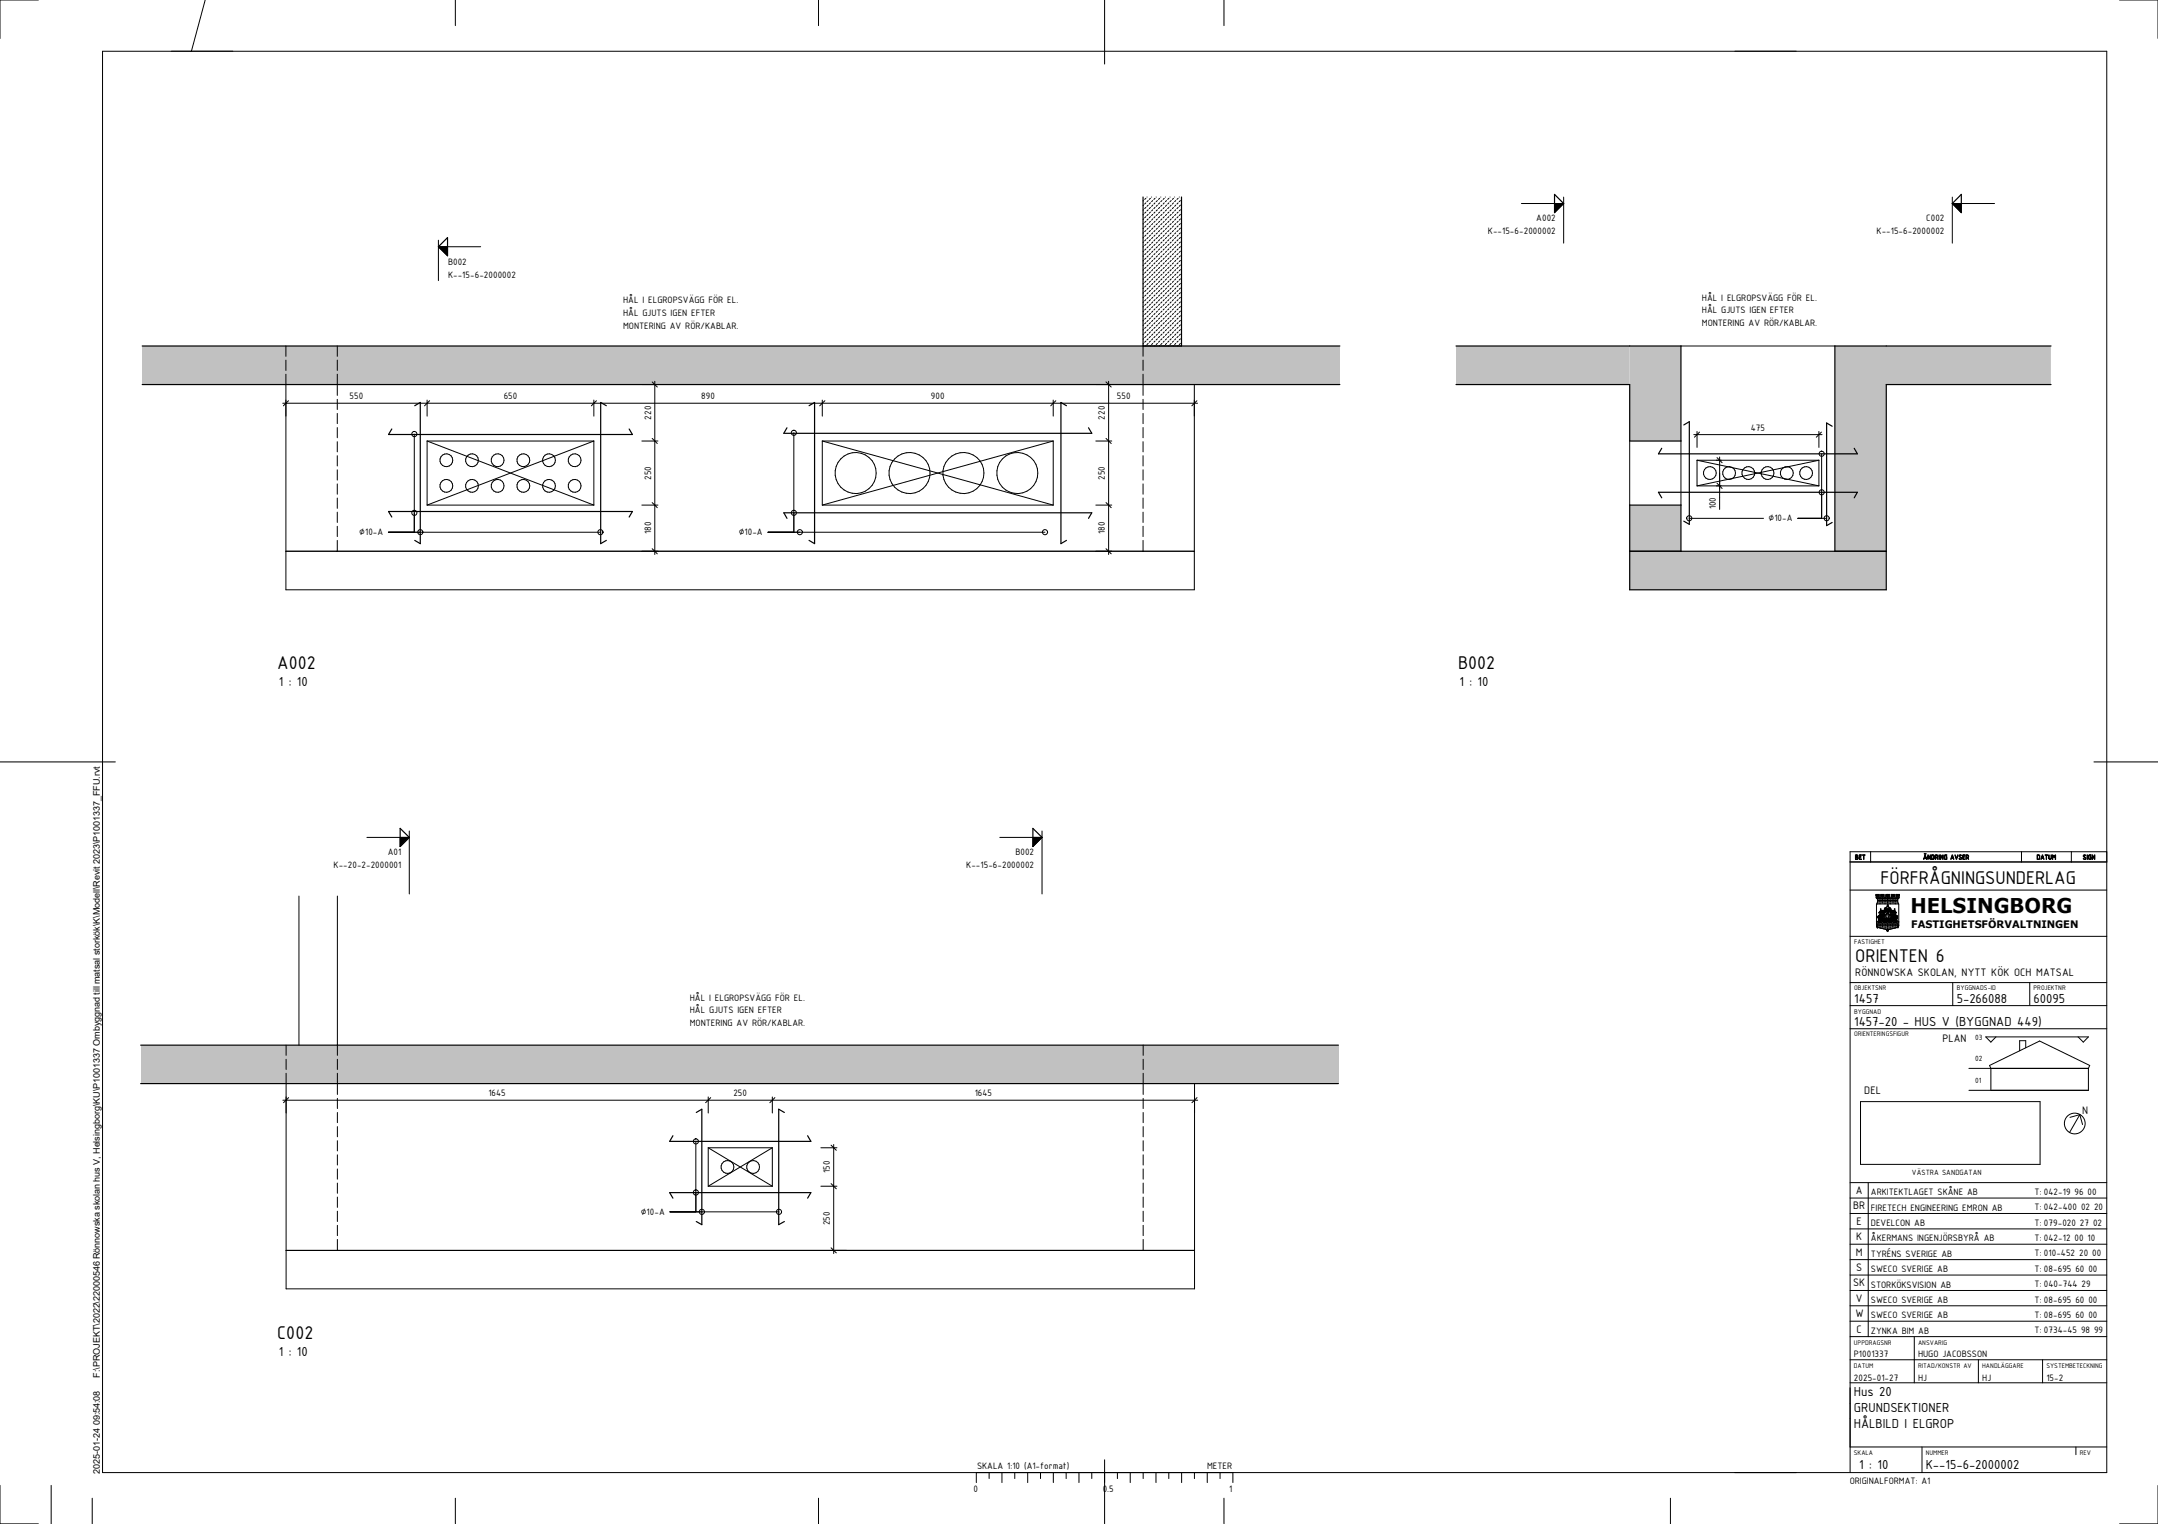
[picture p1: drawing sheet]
<svg xmlns="http://www.w3.org/2000/svg" width="841mm" height="594mm" viewBox="0 0 841 594" stroke-linecap="round" stroke-linejoin="round" font-family="sans-serif">
<path d="M55.4 134.9h466.8v15h-466.8z" fill="#c1c1c1"/>
<g fill="none" stroke="#000" stroke-width=".39">
<path d="M445.6 78.2l-.1 .2M445.6 80l-.1 .1M446.6 77.3l-.5 .4M446.6 79.1l-.5 .4M447 76.8h.1M447.5 78.2l-.5 .4M447.5 80l-.5 .4M448.4 77.3l-.5 .4M448.4 79.1l-.5 .4M448.8 76.8h.1M449.2 78.2l-.4 .4M449.2 80l-.4 .4"/>
<path d="M450.1 77.3l-.4 .4M450.1 79.1l-.4 .4M450.6 76.8h.1M451.1 78.2l-.5 .4M451.1 80l-.5 .4M452 77.3l-.5 .4M452 79.1l-.5 .4M452.4 76.8h.1M452.8 78.2l-.4 .4M452.8 80l-.4 .4M453.7 77.3l-.4 .4M453.7 79.1l-.4 .4"/>
<path d="M454.2 76.8h.1M454.6 78.2l-.4 .4M454.6 80l-.4 .4M455.5 77.3l-.4 .4M455.5 79.1l-.4 .4M456 76.8h.1M456.4 78.2l-.4 .4M456.4 80l-.4 .4M457.3 77.3l-.4 .4M457.3 79.1l-.4 .4M457.8 76.8h.1M458.2 78.2l-.4 .4"/>
<path d="M458.2 80l-.4 .4M459.1 77.3l-.4 .4M459.1 79.1l-.4 .4M459.6 76.8h.1M460 78.2l-.4 .4M460 80l-.4 .4M460.5 77.7h.1M460.5 79.5h.1M445.6 81.8l-.1 .2M445.6 83.6l-.1 .1M445.6 85.3l-.1 .3M445.6 87.2l-.1 .1"/>
<path d="M445.6 88.9l-.1 .3M445.6 90.8l-.1 .1M445.6 92.5l-.1 .2M445.6 94.4l-.1 .1M445.6 96.1l-.1 .2M445.6 97.9l-.1 .2M445.6 99.7l-.1 .2M446.6 80.9l-.5 .4M446.6 82.7l-.5 .4M446.6 84.5l-.5 .4M446.6 86.3l-.5 .4M446.6 88.1l-.5 .4"/>
<path d="M446.6 89.9l-.5 .4M446.6 91.7l-.5 .4M446.6 93.4l-.5 .5M446.6 95.2l-.5 .5M446.6 97l-.5 .5M446.6 98.8l-.5 .5M447.5 81.8l-.5 .4M447.5 83.6l-.5 .4M447.5 85.3l-.5 .5M447.5 87.2l-.5 .4M447.5 88.9l-.5 .5M447.5 90.8l-.5 .4"/>
<path d="M447.5 92.5l-.5 .5M447.5 94.4l-.5 .4M447.5 96.1l-.5 .5M447.5 97.9l-.5 .5M447.5 99.7l-.5 .5M448.4 80.9l-.5 .4M448.4 82.7l-.5 .4M448.4 84.5l-.5 .4M448.4 86.3l-.5 .4M448.4 88.1l-.5 .4M448.4 89.9l-.5 .4M448.4 91.7l-.5 .4"/>
<path d="M448.4 93.4l-.5 .5M448.4 95.2l-.5 .5M448.4 97l-.5 .5M448.4 98.8l-.5 .5M449.2 81.8l-.4 .4M449.2 83.6l-.4 .4M449.2 85.3l-.4 .5M449.2 87.2l-.4 .4M449.2 88.9l-.4 .5M449.2 90.8l-.4 .4M449.2 92.5l-.4 .5M449.2 94.4l-.4 .4"/>
<path d="M449.2 96.1l-.4 .5M449.2 97.9l-.4 .5M449.2 99.7l-.4 .5M450.1 80.9l-.4 .4M450.1 82.7l-.4 .4M450.1 84.5l-.4 .4M450.1 86.3l-.4 .4M450.1 88.1l-.4 .4M450.1 89.9l-.4 .4M450.1 91.7l-.4 .4M450.1 93.4l-.4 .5M450.1 95.2l-.4 .5"/>
<path d="M450.1 97l-.4 .5M450.1 98.8l-.4 .5M451.1 81.8l-.5 .4M451.1 83.6l-.5 .4M451.1 85.3l-.5 .5M451.1 87.2l-.5 .4M451.1 88.9l-.5 .5M451.1 90.8l-.5 .4M451.1 92.5l-.5 .5M451.1 94.4l-.5 .4M451.1 96.1l-.5 .5M451.1 97.9l-.5 .5"/>
<path d="M451.1 99.7l-.5 .5M452 80.9l-.5 .4M452 82.7l-.5 .4M452 84.5l-.5 .4M452 86.3l-.5 .4M452 88.1l-.5 .4M452 89.9l-.5 .4M452 91.7l-.5 .4M452 93.4l-.5 .5M452 95.2l-.5 .5M452 97l-.5 .5M452 98.8l-.5 .5"/>
<path d="M452.8 81.8l-.4 .4M452.8 83.6l-.4 .4M452.8 85.3l-.4 .5M452.8 87.2l-.4 .4M452.8 88.9l-.4 .5M452.8 90.8l-.4 .4M452.8 92.5l-.4 .5M452.8 94.4l-.4 .4M452.8 96.1l-.4 .5M452.8 97.9l-.4 .5M452.8 99.7l-.4 .5M453.7 80.9l-.4 .4"/>
<path d="M453.7 82.7l-.4 .4M453.7 84.5l-.4 .4M453.7 86.3l-.4 .4M453.7 88.1l-.4 .4M453.7 89.9l-.4 .4M453.7 91.7l-.4 .4M453.7 93.4l-.4 .5M453.7 95.2l-.4 .5M453.7 97l-.4 .5M453.7 98.8l-.4 .5M454.6 81.8l-.4 .4M454.6 83.6l-.4 .4"/>
<path d="M454.6 85.3l-.4 .5M454.6 87.2l-.4 .4M454.6 88.9l-.4 .5M454.6 90.8l-.4 .4M454.6 92.5l-.4 .5M454.6 94.4l-.4 .4M454.6 96.1l-.4 .5M454.6 97.9l-.4 .5M454.6 99.7l-.4 .5M455.5 80.9l-.4 .4M455.5 82.7l-.4 .4M455.5 84.5l-.4 .4"/>
<path d="M455.5 86.3l-.4 .4M455.5 88.1l-.4 .4M455.5 89.9l-.4 .4M455.5 91.7l-.4 .4M455.5 93.4l-.4 .5M455.5 95.2l-.4 .5M455.5 97l-.4 .5M455.5 98.8l-.4 .5M456.4 81.8l-.4 .4M456.4 83.6l-.4 .4M456.4 85.3l-.4 .5M456.4 87.2l-.4 .4"/>
<path d="M456.4 88.9l-.4 .5M456.4 90.8l-.4 .4M456.4 92.5l-.4 .5M456.4 94.4l-.4 .4M456.4 96.1l-.4 .5M456.4 97.9l-.4 .5M456.4 99.7l-.4 .5M457.3 80.9l-.4 .4M457.3 82.7l-.4 .4M457.3 84.5l-.4 .4M457.3 86.3l-.4 .4M457.3 88.1l-.4 .4"/>
<path d="M457.3 89.9l-.4 .4M457.3 91.7l-.4 .4M457.3 93.4l-.4 .5M457.3 95.2l-.4 .5M457.3 97l-.4 .5M457.3 98.8l-.4 .5M458.2 81.8l-.4 .4M458.2 83.6l-.4 .4M458.2 85.3l-.4 .5M458.2 87.2l-.4 .4M458.2 88.9l-.4 .5M458.2 90.8l-.4 .4"/>
<path d="M458.2 92.5l-.4 .5M458.2 94.4l-.4 .4M458.2 96.1l-.4 .5M458.2 97.9l-.4 .5M458.2 99.7l-.4 .5M459.1 80.9l-.4 .4M459.1 82.7l-.4 .4M459.1 84.5l-.4 .4M459.1 86.3l-.4 .4M459.1 88.1l-.4 .4M459.1 89.9l-.4 .4M459.1 91.7l-.4 .4"/>
<path d="M459.1 93.4l-.4 .5M459.1 95.2l-.4 .5M459.1 97l-.4 .5M459.1 98.8l-.4 .5M460 81.8l-.4 .4M460 83.6l-.4 .4M460 85.3l-.4 .5M460 87.2l-.4 .4M460 88.9l-.4 .5M460 90.8l-.4 .4M460 92.5l-.4 .5M460 94.4l-.4 .4"/>
<path d="M460 96.1l-.4 .5M460 97.9l-.4 .5M460 99.7l-.4 .5M460.5 81.3h.1M460.5 83.1h.1M460.5 84.9h.1M460.5 86.7h.1M460.5 88.5h.1M460.5 90.3h.1M460.5 92.1h.1M460.5 93.9h.1M460.5 95.7h.1"/>
<path d="M460.5 97.5h.1M460.5 99.3h.1M445.6 101.5l-.1 .2M445.6 103.3l-.1 .2M445.6 105.1l-.1 .2M445.6 106.9l-.1 .2M445.6 108.7l-.1 .2M445.6 110.5l-.1 .2M445.6 112.3l-.1 .2M445.6 114.1l-.1 .2M445.6 115.9l-.1 .2M445.6 117.7l-.1 .2"/>
<path d="M445.6 119.5l-.1 .2M446.6 100.6l-.5 .5M446.6 102.4l-.5 .5M446.6 104.2l-.5 .5M446.6 106l-.5 .5M446.6 107.8l-.5 .4M446.6 109.6l-.5 .5M446.6 111.4l-.5 .4M446.6 113.2l-.5 .5M446.6 115l-.5 .4M446.6 116.8l-.5 .5M446.6 118.6l-.5 .4"/>
<path d="M447.5 101.5l-.5 .5M447.5 103.3l-.5 .5M447.5 105.1l-.5 .5M447.5 106.9l-.5 .5M447.5 108.7l-.5 .5M447.5 110.5l-.5 .5M447.5 112.3l-.5 .5M447.5 114.1l-.5 .5M447.5 115.9l-.5 .4M447.5 117.7l-.5 .5M447.5 119.5l-.5 .4M448.4 100.6l-.5 .5"/>
<path d="M448.4 102.4l-.5 .5M448.4 104.2l-.5 .5M448.4 106l-.5 .5M448.4 107.8l-.5 .4M448.4 109.6l-.5 .5M448.4 111.4l-.5 .4M448.4 113.2l-.5 .5M448.4 115l-.5 .4M448.4 116.8l-.5 .5M448.4 118.6l-.5 .4M449.2 101.5l-.4 .5M449.2 103.3l-.4 .5"/>
<path d="M449.2 105.1l-.4 .5M449.2 106.9l-.4 .5M449.2 108.7l-.4 .5M449.2 110.5l-.4 .5M449.2 112.3l-.4 .5M449.2 114.1l-.4 .5M449.2 115.9l-.4 .4M449.2 117.7l-.4 .5M449.2 119.5l-.4 .4M450.1 100.6l-.4 .5M450.1 102.4l-.4 .5M450.1 104.2l-.4 .5"/>
<path d="M450.1 106l-.4 .5M450.1 107.8l-.4 .4M450.1 109.6l-.4 .5M450.1 111.4l-.4 .4M450.1 113.2l-.4 .5M450.1 115l-.4 .4M450.1 116.8l-.4 .5M450.1 118.6l-.4 .4M451.1 101.5l-.5 .5M451.1 103.3l-.5 .5M451.1 105.1l-.5 .5M451.1 106.9l-.5 .5"/>
<path d="M451.1 108.7l-.5 .5M451.1 110.5l-.5 .5M451.1 112.3l-.5 .5M451.1 114.1l-.5 .5M451.1 115.9l-.5 .4M451.1 117.7l-.5 .5M451.1 119.5l-.5 .4M452 100.6l-.5 .5M452 102.4l-.5 .5M452 104.2l-.5 .5M452 106l-.5 .5M452 107.8l-.5 .4"/>
<path d="M452 109.6l-.5 .5M452 111.4l-.5 .4M452 113.2l-.5 .5M452 115l-.5 .4M452 116.8l-.5 .5M452 118.6l-.5 .4M452.8 101.5l-.4 .5M452.8 103.3l-.4 .5M452.8 105.1l-.4 .5M452.8 106.9l-.4 .5M452.8 108.7l-.4 .5M452.8 110.5l-.4 .5"/>
<path d="M452.8 112.3l-.4 .5M452.8 114.1l-.4 .5M452.8 115.9l-.4 .4M452.8 117.7l-.4 .5M452.8 119.5l-.4 .4M453.7 100.6l-.4 .5M453.7 102.4l-.4 .5M453.7 104.2l-.4 .5M453.7 106l-.4 .5M453.7 107.8l-.4 .4M453.7 109.6l-.4 .5M453.7 111.4l-.4 .4"/>
<path d="M453.7 113.2l-.4 .5M453.7 115l-.4 .4M453.7 116.8l-.4 .5M453.7 118.6l-.4 .4M454.6 101.5l-.4 .5M454.6 103.3l-.4 .5M454.6 105.1l-.4 .5M454.6 106.9l-.4 .5M454.6 108.7l-.4 .5M454.6 110.5l-.4 .5M454.6 112.3l-.4 .5M454.6 114.1l-.4 .5"/>
<path d="M454.6 115.9l-.4 .4M454.6 117.7l-.4 .5M454.6 119.5l-.4 .4M455.5 100.6l-.4 .5M455.5 102.4l-.4 .5M455.5 104.2l-.4 .5M455.5 106l-.4 .5M455.5 107.8l-.4 .4M455.5 109.6l-.4 .5M455.5 111.4l-.4 .4M455.5 113.2l-.4 .5M455.5 115l-.4 .4"/>
<path d="M455.5 116.8l-.4 .5M455.5 118.6l-.4 .4M456.4 101.5l-.4 .5M456.4 103.3l-.4 .5M456.4 105.1l-.4 .5M456.4 106.9l-.4 .5M456.4 108.7l-.4 .5M456.4 110.5l-.4 .5M456.4 112.3l-.4 .5M456.4 114.1l-.4 .5M456.4 115.9l-.4 .4M456.4 117.7l-.4 .5"/>
<path d="M456.4 119.5l-.4 .4M457.3 100.6l-.4 .5M457.3 102.4l-.4 .5M457.3 104.2l-.4 .5M457.3 106l-.4 .5M457.3 107.8l-.4 .4M457.3 109.6l-.4 .5M457.3 111.4l-.4 .4M457.3 113.2l-.4 .5M457.3 115l-.4 .4M457.3 116.8l-.4 .5M457.3 118.6l-.4 .4"/>
<path d="M458.2 101.5l-.4 .5M458.2 103.3l-.4 .5M458.2 105.1l-.4 .5M458.2 106.9l-.4 .5M458.2 108.7l-.4 .5M458.2 110.5l-.4 .5M458.2 112.3l-.4 .5M458.2 114.1l-.4 .5M458.2 115.9l-.4 .4M458.2 117.7l-.4 .5M458.2 119.5l-.4 .4M459.1 100.6l-.4 .5"/>
<path d="M459.1 102.4l-.4 .5M459.1 104.2l-.4 .5M459.1 106l-.4 .5M459.1 107.8l-.4 .4M459.1 109.6l-.4 .5M459.1 111.4l-.4 .4M459.1 113.2l-.4 .5M459.1 115l-.4 .4M459.1 116.8l-.4 .5M459.1 118.6l-.4 .4M460 101.5l-.4 .5M460 103.3l-.4 .5"/>
<path d="M460 105.1l-.4 .5M460 106.9l-.4 .5M460 108.7l-.4 .5M460 110.5l-.4 .5M460 112.3l-.4 .5M460 114.1l-.4 .5M460 115.9l-.4 .4M460 117.7l-.4 .5M460 119.5l-.4 .4M460.5 101.1h.1M460.5 102.9h.1M460.5 104.7h.1"/>
<path d="M460.5 106.5h.1M460.5 108.2h.1M460.5 110.1h.1M460.5 111.8h.1M460.5 113.7h.1M460.5 115.4h.1M460.5 117.3h.1M460.5 119h.1M111.4 134.9v4M131.4 134.9v4M445.5 134.9v4M445.6 121.3l-.1 .2"/>
<path d="M445.6 123.1l-.1 .2M445.6 124.9l-.1 .2M445.6 126.7l-.1 .2M445.6 128.5l-.1 .2M445.6 130.3l-.1 .2M445.6 132.1l-.1 .1M445.6 133.9l-.1 .1M446.6 120.4l-.5 .4M446.6 122.2l-.5 .4M446.6 124l-.5 .4M446.6 125.8l-.5 .4M446.6 127.6l-.5 .4"/>
<path d="M446.6 129.4l-.5 .4M446.6 131.1l-.5 .5M446.6 133l-.5 .4M446.6 134.7l-.2 .2M447.5 121.3l-.5 .5M447.5 123.1l-.5 .4M447.5 124.9l-.5 .4M447.5 126.7l-.5 .4M447.5 128.5l-.5 .4M447.5 130.3l-.5 .4M447.5 132.1l-.5 .4M447.5 133.9l-.5 .4"/>
<path d="M448.4 120.4l-.5 .4M448.4 122.2l-.5 .4M448.4 124l-.5 .4M448.4 125.8l-.5 .4M448.4 127.6l-.5 .4M448.4 129.4l-.5 .4M448.4 131.1l-.5 .5M448.4 133l-.5 .4M448.4 134.7l-.2 .2M449.2 121.3l-.4 .5M449.2 123.1l-.4 .4M449.2 124.9l-.4 .4"/>
<path d="M449.2 126.7l-.4 .4M449.2 128.5l-.4 .4M449.2 130.3l-.4 .4M449.2 132.1l-.4 .4M449.2 133.9l-.4 .4M450.1 120.4l-.4 .4M450.1 122.2l-.4 .4M450.1 124l-.4 .4M450.1 125.8l-.4 .4M450.1 127.6l-.4 .4M450.1 129.4l-.4 .4M450.1 131.1l-.4 .5"/>
<path d="M450.1 133l-.4 .4M450.1 134.7l-.1 .2M451.1 121.3l-.5 .5M451.1 123.1l-.5 .4M451.1 124.9l-.5 .4M451.1 126.7l-.5 .4M451.1 128.5l-.5 .4M451.1 130.3l-.5 .4M451.1 132.1l-.5 .4M451.1 133.9l-.5 .4M452 120.4l-.5 .4M452 122.2l-.5 .4"/>
<path d="M452 124l-.5 .4M452 125.8l-.5 .4M452 127.6l-.5 .4M452 129.4l-.5 .4M452 131.1l-.5 .5M452 133l-.5 .4M452 134.7l-.2 .2M452.8 121.3l-.4 .5M452.8 123.1l-.4 .4M452.8 124.9l-.4 .4M452.8 126.7l-.4 .4M452.8 128.5l-.4 .4"/>
<path d="M452.8 130.3l-.4 .4M452.8 132.1l-.4 .4M452.8 133.9l-.4 .4M453.7 120.4l-.4 .4M453.7 122.2l-.4 .4M453.7 124l-.4 .4M453.7 125.8l-.4 .4M453.7 127.6l-.4 .4M453.7 129.4l-.4 .4M453.7 131.1l-.4 .5M453.7 133l-.4 .4M453.7 134.7l-.1 .2"/>
<path d="M454.6 121.3l-.4 .5M454.6 123.1l-.4 .4M454.6 124.9l-.4 .4M454.6 126.7l-.4 .4M454.6 128.5l-.4 .4M454.6 130.3l-.4 .4M454.6 132.1l-.4 .4M454.6 133.9l-.4 .4M455.5 120.4l-.4 .4M455.5 122.2l-.4 .4M455.5 124l-.4 .4M455.5 125.8l-.4 .4"/>
<path d="M455.5 127.6l-.4 .4M455.5 129.4l-.4 .4M455.5 131.1l-.4 .5M455.5 133l-.4 .4M455.5 134.7l-.1 .2M456.4 121.3l-.4 .5M456.4 123.1l-.4 .4M456.4 124.9l-.4 .4M456.4 126.7l-.4 .4M456.4 128.5l-.4 .4M456.4 130.3l-.4 .4M456.4 132.1l-.4 .4"/>
<path d="M456.4 133.9l-.4 .4M457.3 120.4l-.4 .4M457.3 122.2l-.4 .4M457.3 124l-.4 .4M457.3 125.8l-.4 .4M457.3 127.6l-.4 .4M457.3 129.4l-.4 .4M457.3 131.1l-.4 .5M457.3 133l-.4 .4M457.3 134.7l-.1 .2M458.2 121.3l-.4 .5M458.2 123.1l-.4 .4"/>
<path d="M458.2 124.9l-.4 .4M458.2 126.7l-.4 .4M458.2 128.5l-.4 .4M458.2 130.3l-.4 .4M458.2 132.1l-.4 .4M458.2 133.9l-.4 .4M459.1 120.4l-.4 .4M459.1 122.2l-.4 .4M459.1 124l-.4 .4M459.1 125.8l-.4 .4M459.1 127.6l-.4 .4M459.1 129.4l-.4 .4"/>
<path d="M459.1 131.1l-.4 .5M459.1 133l-.4 .4M459.1 134.7l-.1 .2M460 121.3l-.4 .5M460 123.1l-.4 .4M460 124.9l-.4 .4M460 126.7l-.4 .4M460 128.5l-.4 .4M460 130.3l-.4 .4M460 132.1l-.4 .4M460 133.9l-.4 .4M460.5 120.8h.1"/>
<path d="M460.5 122.6h.1M460.5 124.4h.1M460.5 126.2h.1M460.5 128h.1M460.5 129.8h.1M460.5 131.6h.1M460.5 133.4h.1M111.4 140.4v4M111.4 145.9v84h354.1v-80M131.4 140.4v4M131.4 145.9v8.2M131.4 155.7v3.9"/>
<path d="M445.5 140.4v4M445.5 145.9v8.2M445.5 155.7v3.9M131.4 161.2v3.9M131.4 166.7v3.9M131.4 172.2v3.9M131.4 177.6v4.1M166.5 171.9h64.9M166.5 171.9v25M166.5 171.9l64.9 25M231.4 171.9v25M231.4 171.9l-64.9 25"/>
<path d="M320.5 171.9v25M320.5 171.9h90M320.5 171.9l90 25M410.5 171.9v25M410.5 171.9l-90 25M445.5 161.2v3.9M445.5 166.7v3.9M445.5 172.2v3.9M445.5 177.6v4.1M131.4 183.1v4.1M131.4 188.6v4.1M131.4 194.1v4.1"/>
<path d="M131.4 199.6v4.1M166.5 196.9h64.9M320.5 196.9h90M445.5 183.1v4.1M445.5 188.6v4.1M445.5 194.1v4.1M445.5 199.6v4.1M111.4 214.9h354.1M131.4 205.1v4.1M131.4 210.7v4.2M445.5 205.1v4.1M445.5 210.7v4.2"/>
<circle cx="174" cy="179.4" r="2.5"/>
<circle cx="183.9" cy="179.4" r="2.5"/>
<circle cx="193.9" cy="179.4" r="2.5"/>
<circle cx="204" cy="179.4" r="2.51"/>
<circle cx="214" cy="179.4" r="2.5"/>
<circle cx="224" cy="179.4" r="2.5"/>
<circle cx="174" cy="189.4" r="2.51"/>
<circle cx="183.9" cy="189.4" r="2.51"/>
<circle cx="193.9" cy="189.4" r="2.51"/>
<circle cx="204" cy="189.4" r="2.5"/>
<circle cx="214" cy="189.4" r="2.51"/>
<circle cx="224" cy="189.4" r="2.51"/>
<circle cx="333.5" cy="184.4" r="8"/>
<circle cx="354.5" cy="184.4" r="8"/>
<circle cx="375.5" cy="184.4" r="8"/>
<circle cx="396.5" cy="184.4" r="8"/>
</g>
<path d="M445.5 76.8v58.1M460.5 76.8v58.1M55.4 134.9h466.8M55.4 149.9h466.8M161.6 158.2l2.2-1.3v55l-2.2-1.2M236.3 158.2l-2.2-1.3v55l2.2-1.2M315.3 158.2l2.2-1.3v55l-2.2-1.2M415.6 158.2l-2.1-1.3v55l2.1-1.2M152.7 167.2l-1.3 2.2h95.1l-1.3-2.2M306.7 166.8l-1.2 2.1h120l-1.3-2.1M152.7 201.5l-1.3-2.1h95.1l-1.3 2.1M306.7 202.1l-1.2-2.2h120l-1.3 2.2" fill="none" stroke="#000" stroke-width=".47"/>
<g fill="#c1c1c1">
<path d="M635.1 214.9h100v15h-100z"/>
<path d="M715.1 134.9h20v80h-20z"/>
<path d="M635.1 134.9h20v80h-20z"/>
<path d="M567.4 134.9h231.9v15h-231.9z"/>
</g>
<path d="M567.4 134.9h87.7v37h-20v-22h-67.7M799.3 134.9h-84.2v80M799.3 149.9h-64.2v80h-100v-33h20v18M647.6 174.8l-1.3 2.1h77.6l-1.3-2.1M656.2 165.7l2.2-1.3v40l-2.2-1.2M714 166.2l-2.1-1.3v40l2.1-1.2M647.6 194.1l-1.3-2.2h77.6l-1.3 2.2M635.1 214.9h100" fill="none" stroke="#000" stroke-width=".47"/>
<g fill="none" stroke="#000" stroke-width=".39">
<path d="M655.1 134.9h60M635.1 171.9v25M655.1 171.9v25M661.4 179.4v10M661.4 179.4h47.5M661.4 179.4l47.5 10M708.9 179.4v10M708.9 179.4l-47.5 10M661.4 189.4h47.5"/>
<circle cx="666.4" cy="184.4" r="2.5"/>
<circle cx="673.9" cy="184.4" r="2.5"/>
<circle cx="681.4" cy="184.4" r="2.5"/>
<circle cx="688.8" cy="184.4" r="2.5"/>
<circle cx="696.4" cy="184.4" r="2.51"/>
<circle cx="703.9" cy="184.4" r="2.5"/>
</g>
<path d="M54.8 407.4h466.8v15h-466.8z" fill="#c1c1c1"/>
<g fill="none" stroke="#000" stroke-width=".39">
<path d="M250.1 149.9h6.3M254.2 148.9l2 2M255.2 148.6v67.6M250.1 171.9h6.3M254.2 170.9l2 2M250.1 196.9h6.3M254.2 195.9l2 2M250.1 214.9h6.3M254.2 213.9l2 2M116.5 349.3v58.1M131.5 349.3v62.1M111.5 407.4v4"/>
<path d="M111.5 412.9v4M111.5 418.4v84h354v-80M131.5 412.9v4M131.5 418.4v8.2M445.5 407.4v4M445.5 412.9v4M445.5 418.4v8.2M131.5 428.2v3.9M131.5 433.7v3.9M131.5 439.2v3.9M445.5 428.2v3.9M445.5 433.7v3.9"/>
<path d="M445.5 439.2v3.9M131.5 444.7v3.9M131.5 450.2v4M131.5 455.7v4M276 447.4v15M276 447.4h25M276 447.4l25 15M301 447.4v15M301 447.4l-25 15M445.5 444.7v3.9M445.5 450.2v4M445.5 455.7v4"/>
<path d="M131.5 461.2v4M131.5 466.6v4.1M131.5 472.1v4.1M131.5 477.6v4.1M276 462.4h25M445.5 461.2v4M445.5 466.6v4.1M445.5 472.1v4.1M445.5 477.6v4.1M111.5 487.4h354M131.5 483.2v4.2M445.5 483.2v4.2"/>
<circle cx="283.5" cy="454.9" r="2.5"/>
<circle cx="293.5" cy="454.9" r="2.5"/>
</g>
<path d="M54.8 407.4h466.8M54.8 422.4h466.8M271.4 433.7l2.1-1.3v45l-2.1-1.2M305.7 433.7l-2.2-1.3v45l2.2-1.2M262.3 442.7l-1.3 2.2h55l-1.3-2.2M262.3 467.1l-1.3-2.2h55l-1.3 2.2" fill="none" stroke="#000" stroke-width=".47"/>
<g fill="#fff">
<path d="M249.9 203.5h4.9v4.8h-4.9z"/>
<path d="M249.9 181.7h4.9v5.4h-4.9z"/>
<path d="M249.9 158.2h4.9v5.4h-4.9z"/>
</g>
<path d="M427.1 149.9h6.2M431 148.9l2.1 2M432.1 148.6v67.6M427.1 171.9h6.2M431 170.9l2.1 2M427.1 196.9h6.2M431 195.9l2.1 2M427.1 214.9h6.2M431 213.9l2.1 2" fill="none" stroke="#000" stroke-width=".39"/>
<g fill="#fff">
<path d="M426.8 203.5h4.9v4.8h-4.9z"/>
<path d="M426.8 181.7h4.9v5.4h-4.9z"/>
<path d="M426.8 158.2h4.9v5.4h-4.9z"/>
</g>
<g fill="none" stroke="#000" stroke-width=".39">
<path d="M110.2 157.2h356.5M111.4 156v6.2M112.4 156.2l-2 2M166.5 156v6.2M167.4 156.2l-2 2M231.4 156v6.2M232.5 156.2l-2 2M320.5 156v6.2M321.5 156.2l-2.1 2M410.5 156v6.2M411.5 156.2l-2 2M465.5 156v6.2"/>
<path d="M466.5 156.2l-2 2"/>
</g>
<g fill="#fff">
<path d="M435.3 151.9h5.3v4.8h-5.3z"/>
<path d="M362.8 151.9h5.3v4.8h-5.3z"/>
<path d="M273.3 151.9h5.3v4.8h-5.3z"/>
<path d="M196.3 151.9h5.3v4.8h-5.3z"/>
<path d="M136.3 151.9h5.3v4.8h-5.3z"/>
<path d="M242.9 114.5h44.8v4.9h-44.8z"/>
<path d="M242.9 119.4h37.3v4.9h-37.3z"/>
<path d="M242.9 124.3h44.9v4.9h-44.9z"/>
</g>
<path d="M605.8 75.8l3.6 3.5-3.6 3.6zM174.4 92.6v7.1l-3.5-3.5z" fill="none" stroke="#000" stroke-width=".47"/>
<g fill="none" stroke="#000" stroke-width=".39">
<path d="M592.9 79.3h16.5l-3.6 3.6v-3.6M609.4 76.8v18M170.9 93.6v15.8M174.4 96.2v3.5l-3.5-3.5h16.4M161.5 169.2v38.3M309.4 168.7v38.8M660.1 169.4h50M661.4 168.2v6.2M662.3 168.4l-1.9 2M708.9 168.2v6.2M709.8 168.4l-1.9 2M151.3 207.5h82.7"/>
<path d="M299.3 207.5h107.9"/>
<circle cx="161.5" cy="169.2" r="1.01"/>
<circle cx="309.4" cy="168.7" r=".99"/>
<circle cx="161.5" cy="199.9" r="1"/>
<circle cx="309.4" cy="199.9" r=".99"/>
<circle cx="163.8" cy="207.4" r="1"/>
<circle cx="234" cy="207.4" r="1"/>
<circle cx="311.7" cy="207.4" r="1"/>
<circle cx="407.3" cy="207.4" r="1"/>
</g>
<path d="M605.8 79.3h3.5v3.5h-3.5zM170.9 96.2h3.5v3.5h-3.5z" fill="#000"/>
<path d="M682.3 164.1h5.6v4.8h-5.6z" fill="#fff"/>
<path d="M668.9 179.4h1.9M669.2 178.4l2 2M670.2 178.1v20.5M668.9 189.4h1.9M669.2 188.4l2 2" fill="none" stroke="#000" stroke-width=".39"/>
<g fill="#fff">
<path d="M663.3 113.5h44.8v4.9h-44.8z"/>
<path d="M663.3 118.4h37.4v4.9h-37.4z"/>
<path d="M663.3 123.3h44.9v4.9h-44.9z"/>
</g>
<g fill="none" stroke="#000" stroke-width=".39">
<path d="M760.9 76.8v18M764.4 79.3v3.6l-3.5-3.6h16.4M709.9 176.9v25.2M658.3 202.1h29M700.6 202.1h11.3M143 326.4h16.5l-3.5 3.6v-3.6M159.5 323.9v24.6M389.6 326.4h16.5l-3.6 3.6v-3.6M406.1 323.9v24.6M271.2 445v27.4M261.1 472.4h42.5"/>
<circle cx="710" cy="176.9" r="1"/>
<circle cx="710" cy="191.9" r="1"/>
<circle cx="658.3" cy="202" r="1"/>
<circle cx="711.9" cy="202" r="1"/>
<circle cx="271.2" cy="444.9" r="1"/>
<circle cx="271.2" cy="464.9" r="1.01"/>
<circle cx="273.5" cy="472.4" r="1.01"/>
<circle cx="303.6" cy="472.4" r="1.01"/>
</g>
<path d="M764.4 75.8v7.1l-3.5-3.6zM156 322.9l3.5 3.5-3.5 3.6zM402.5 322.9l3.6 3.5-3.6 3.6z" fill="none" stroke="#000" stroke-width=".47"/>
<path d="M760.9 79.3h3.5v3.5h-3.5zM156 326.4h3.5v3.5h-3.5zM402.5 326.4h3.6v3.5h-3.6z" fill="#000"/>
<g fill="#fff">
<path d="M268.9 386.3h44.8v4.9h-44.8z"/>
<path d="M268.9 391.2h37.3v4.9h-37.3z"/>
<path d="M268.9 396.1h44.9v4.9h-44.9z"/>
</g>
<path d="M319.9 447.4h6.3M323.9 446.4l2 2M324.9 446.2v42.5M319.9 462.4h6.3M323.9 461.4l2 2M323.7 487.4h6.2M323.9 486.4l2 2" fill="none" stroke="#000" stroke-width=".39"/>
<g fill="#fff">
<path d="M319.6 452.5h5v4.8h-5z"/>
<path d="M319.6 472.2h5v5.4h-5z"/>
</g>
<path d="M110.2 428.9h356.6M111.5 427.6v6.3M112.5 427.9l-2 2M276 427.6v6.3M277 427.9l-2 2M301 427.6v6.3M302 427.9l-2 2M465.5 427.6v6.3M466.5 427.9l-2 2" fill="none" stroke="#000" stroke-width=".39"/>
<g fill="#fff">
<path d="M379.9 423.6h6.8v4.8h-6.8z"/>
<path d="M285.8 423.6h5.4v4.8h-5.4z"/>
<path d="M190.3 423.6h6.8v4.8h-6.8z"/>
</g>
<g fill="none" stroke="#000" stroke-width=".39">
<path d="M14.9 0h-14.9v15M40 20h781.1v554h-781.1zM80 0l-5.4 20M177.5 0v10M319 0v10M430.5 0v25M477 0v10M826.1 0h14.9v15M0 297h45M816.1 297h24.9M721 336h100.1M729 332v4"/>
<path d="M787.8 332v4M807.3 332v4M821.1 332h-100.1v242M721 347h100.1M731.1 348.7h1.3v.3h-1.3zM731.2 349.6h1.2v.4M731.2 349.3h1.1M731.2 350l.5 .5M731.2 350h9M731.2 349v1M731.3 359.2h1v.3h-1M731.3 359.8h8.7"/>
<path d="M731.5 350.3h8.4M731.5 352.4v-.4h8.3v.4M731.6 349.6h.1M731.6 349.3v.3M731.6 350v.3M731.7 350.5h7.9M731.7 351.5h7.9M731.7 351h7.9M731.7 350.5v1.5M731.8 359.8v.5M731.9 357.4h.1M731.9 357.3h.1"/>
<path d="M731.9 357.2h.1M731.9 357.2l.2 .6M731.9 349v.3M731.9 349.6v.4M731.9 357.3l.6 .5M732 357.1h.1M732 357.1l-.1 .1M732 357.7l.9-1 .8 1M732 357.8h.1M732.1 357h.1M732.1 357l-.1 .1M732.1 357.8v.1"/>
<path d="M732.1 358.1v.5M732.1 358.8v.4M732.1 357.8h2M732.1 357l.6 .8M732.2 357h.1M732.2 357h-.1M732.2 359.6h1.1M732.2 356.9v.1M732.2 356.9l.8 .9M732.2 356.9h.1M732.2 350v.3M732.2 358.6v-.4l.2 .4"/>
<path d="M732.2 359.5v.3M732.3 356.8h.1M732.3 356.8l-.1 .1M732.3 349v.6M732.4 356.7v.1M732.5 358.6v-.4l.1 .4M732.5 356.7l-.2 .1M732.5 356.7h2.2M732.6 359.2l.3 .2zM732.6 356.7l-.7 .8 .3 .3M732.6 355.9v.8M732.6 356.7l1 1.1"/>
<path d="M732.7 350.3v.2M732.7 351v.5M732.7 352v.4M732.7 355.3l.3 .5M732.7 358.6v-.4l.2 .4M732.8 355.2l.5 .6M732.8 356.6h.1M732.8 356.2h.1M732.8 350v-.4h1.6v.4M732.8 356.2v.4M732.9 354.2l.1 .3zM732.9 348.7h1.4v.3h-1.4z"/>
<path d="M732.9 354.5l-.7 1.4 2.4-.1M732.9 355l.7 .8M732.9 355.8l.7-.8 .8 .8M733 358.6v-.4l.1 .4M733 354.5v.4h1.6M733 349.3h1.1M733 349v.6M733.1 355l-.7 .8 .6-.8h1.6M733.2 355l.6 .8M733.2 359.2h1v.3h-1zM733.2 356.2l.1 .4zM733.2 350v.3"/>
<path d="M733.3 358.6v-.4h.3v.4M733.3 359.5v.3M733.3 349.3v.3M733.4 358.2v.4M733.4 355l-.7 .8-.2-.2M733.4 355l.7 .8M733.5 358.2v.4M733.6 356.2l.1 .4zM733.6 357.8v.1M733.6 349v.3M733.6 349.6v.4M733.6 350.5v.5"/>
<path d="M733.6 351.5v.5M733.7 358.9h3.9M733.7 359.8v.5M733.7 355.8l.7-.8-.4 .8M733.8 357.9l-1.8 .2 5.6-.1M733.8 358.6l-1.8 .2h7.3l-1.7-.2M733.8 357.9v1M733.8 359v.2M733.8 358.3h.4M733.8 357.5l-.6-.8-1.1 1.1M733.9 355l-.7 .8M733.9 349.3v.3"/>
<path d="M733.9 356.2l.2 .4zM733.9 358.3l.1 .4zM734 350v.3M734 356.7l.3 .3M734 355l.6 .7M734 357.4l-.5-.7-1.1 1.1M734 356.7l-1.1 1.1M734.1 358.3h1.2M734.1 359.6h1.1v.2M734.1 349v.6M734.1 359.5v.3M734.1 357.2l-.3-.5-1.1 1.1"/>
<path d="M734.2 355l-.7 .8M734.2 358.3l.2 .4zM734.3 356.2l.1 .4zM734.3 356.7l.1 .2M734.4 356.7l-1.1 1.1-.9-1M734.4 354.4l2.6 .1zM734.4 354.3v.1M734.5 354h.4M734.5 354v.3M734.5 354.5l.1 2.2M734.5 355.6h1.1M734.5 354.7h.1"/>
<path d="M734.6 359.2l.2 .2zM734.6 354l1-.7v-.7l.2 .7 .9 .7M734.6 357.8h-.5M734.6 357.8h.6M734.6 358.3l.2 .4zM734.7 350.3v.2M734.7 351v.5M734.7 352v.4M734.8 354l.9-.6 .9 .6M734.8 354.7l.1 .5zM734.8 350v-.4h1.7v.4M734.9 354v.3"/>
<path d="M734.9 348.7h1.4v.3h-1.4zM735 358.3l.1 .4zM735 349v.6M735 349.3h1.3M735.1 359.5h1.1M735.1 354.7l.1 .5zM735.1 359.6v-.4h1.1v.4M735.2 354.3v-.3h.3v.3M735.2 358.3h.4M735.2 357.8h.9M735.3 350v.3M735.4 358.3l.1 .4z"/>
<path d="M735.4 349.3v.3M735.4 354.8l.1 .4zM735.5 355.4l.2-.2 .2 .2M735.5 355.4l.2 .3 .2-.3M735.5 355.4h-1l-.2 .4M735.5 354.8h.1M735.6 352.8v.1M735.6 353.1v.1M735.7 358.3h1.9M735.7 349v.3M735.7 349.6v.4M735.7 350.5v.5"/>
<path d="M735.7 351.5v.5M735.7 359.8v.5M735.7 355.6l2.1 2.2M735.7 355.6l1.5 2.2M735.7 355.6l1 2.2M735.7 355.6l.4 2.2M735.7 355.6l-.5 2.2M735.7 355.6l-1.1 2.2M735.7 355.6l-2.1 2.2M735.7 355.6l-1.6 2.2M735.8 354.8h.1M735.8 354.8l.1 .4z"/>
<path d="M735.8 355.6h1M735.8 352.8h.1M735.8 352.9h.1M735.8 353.1h.1M735.8 353.2h.1M735.8 358.3l.2 .4zM735.8 354.3v-.3h.4v.3M735.9 349.3v.3M735.9 355.4h.9l.3 .4M736 350v.3M736.1 357.8h.6M736.2 354.7l.1 .5z"/>
<path d="M736.2 358.3l.1 .4zM736.3 349v.6M736.5 354.7l.1 .5zM736.6 359.2l.2 .2zM736.6 358.3l.1 .4zM736.7 356.7l2.2 .1-.9 1-1-1.1M736.7 350.3v.2M736.7 351v.5M736.7 352v.4M736.7 357.8h.5M736.7 355h1.7l.6 .8M736.7 354.7h.1"/>
<path d="M736.7 355.7l.7-.7 .7 .8M736.8 354h-.4v.3M736.8 354v.3M736.8 354.6l-.1 2.1M736.9 354.5v.1M736.9 354.3v.1M736.9 356.2l.1 .4zM736.9 358.3l.2 .4zM737 350v-.4h1.5v.4M737 348.7h1.4v.3h-1.4zM737 356.7l-.1 .2M737.1 359.2h1v.3h-1z"/>
<path d="M737.2 359.5v.3M737.2 355l.6 .8M737.2 359.6h-1.1v.2M737.2 349.3h1.1M737.2 349v.6M737.2 357.8h2M737.3 356.2l.1 .4zM737.3 358.7h.1M737.3 358.3h.1M737.3 358.3v.4M737.3 355.8l-.6-.7 .2-.1 .7 .8M737.4 350v.3"/>
<path d="M737.4 349.3v.3M737.4 357.5l.7-.8 1.1 1.1M737.6 357.9h1.7l-1.7 .2M737.6 356.7l1.1 1.1M737.6 357.9v.1M737.6 358.1v.8M737.6 359v.2M737.6 358l-3.9 .1M737.6 356.7l-.4 .5M737.6 355l-.7 .8M737.7 356.2l.1 .4zM737.7 359.8v.5"/>
<path d="M737.7 349v.3M737.7 349.6v.4M737.7 355l.6 .8 .4-.5M737.7 358.6v-.4l.1 .4M737.7 350.5v.5M737.7 351.5v.5M737.8 357.8l-.1 .1M737.8 356.7l1.1 1.1 .5-.5M737.9 355l-.7 .8M737.9 356.7l-.6 .7M738 358.6v-.4l.1 .4M738 349.3v.3"/>
<path d="M738 355l.6 .8 .2-.2M738 359.6h1.2v.2M738 356.2l.1 .4zM738 359.5v.3M738.1 350v.3M738.2 355l-.7 .8M738.2 358.6v-.4h.3v.4M738.2 355l.7 .8M738.3 354.2l.2 .2zM738.3 349v.6M738.3 354.5v.4h-1.6M738.3 358.2v.4"/>
<path d="M738.4 356.2l.1 .4zM738.4 356.7l1 1M738.4 354.5l.7 1.4-2.4-.1M738.4 358.2v.4M738.4 355l-.6 .8M738.4 359.1l.4 .1v.3h-.4zM738.5 356.7l-.9 1M738.5 359.2l.2 .2zM738.5 355.2l-.5 .6M738.6 350.3v.2M738.6 351v.5M738.6 352v.4"/>
<path d="M738.7 358.6v-.4l.1 .4M738.7 356.7l.7 .8M738.7 355.9v.8M738.7 356.7l-1 1.1M738.8 356.7h.1M738.8 356.7l.3 .1M738.9 348.7h1.4v.3h-1.4zM739 356.8l.3 .2M739 358.6v-.4l.1 .4M739 356.8h.1M739.1 356.8v.1M739.1 349v.6"/>
<path d="M739.1 349.3h1.1M739.1 356.9l-.7 .9-1.1-1.1-.3 .3M739.1 350v.3M739.1 359.5v.1M739.1 356.9h.1M739.2 357h.1M739.2 357.8v.1M739.2 358.1v.5M739.2 358.8v.4M739.3 357h.1M739.3 357l.1 .2M739.3 357l-.7 .8"/>
<path d="M739.4 357.2h.1M739.4 357.2v.5M739.4 357.7l-.2 .1M739.4 357.7h.1M739.4 357.4h.1M739.4 357.3h.1M739.4 349v.3M739.4 349.6v.4M739.4 357.6l-.2 .2M739.5 359.8v.5M739.6 350.5v1.5M739.8 349.6h.1"/>
<path d="M739.8 349.3v.3M739.8 350v.3M740 359.2h-1v.3h1M740.2 349.6h-1.3v.4M740.2 350l-.6 .5M740.2 349v1M721 365h100.1M731.3 360.3h8.7M731.4 360.8h8.6M731.5 361.2h.1M731.5 361.3h.1M731.6 361.4h.1"/>
<path d="M731.7 361.4h.1M731.8 361.5h.1M731.8 360.8v.5M731.9 361.5h.1M731.9 361.5l.8 .2M732.7 361.7l2.2 .6M732.7 360.3v.5M732.7 361.3v.4M732.9 361.8h5.6M733.7 360.8v.5M733.7 361.8v.2M734.7 360.3v.5"/>
<path d="M734.7 361.3v.5M734.8 362.2h1.7M735 362.3h.1M735.1 362.3l.1 .1M735.2 362.3l.2 .2M735.2 362.4h.1M735.3 362.4l.1 .1M735.3 362.4h.1M735.4 362.5h.1M735.5 362.5h.1M735.5 362.5l.2 .3M735.5 362.5v.2"/>
<path d="M735.5 362.6h.1M735.5 362.7l.1 .1M735.6 362.8h.1M735.7 360.8v.5M735.7 361.8v1.1M735.7 362.8h.1M735.8 362.6h.1M735.8 362.6l-.1 .1M735.9 362.5h.1M735.9 362.5l-.1 .1M736 362.4v.1M736.3 362.3l-.4 .2"/>
<path d="M736.5 362.2l-.1 .1M736.6 360.3v.5M736.6 361.3v.5M737.7 360.8v.5M737.7 361.8v.2M738.6 361.7l-2.1 .5M738.6 360.3v.5M738.6 361.3v.4M739.3 361.6l-.7 .1M739.4 361.5l-.1 .1M739.5 360.8v.5M739.6 361.4l-.1 .1"/>
<path d="M739.6 361.4h.1M739.7 361.3v.1M739.8 361.2v.1M739.8 361.3h-8.2M739.9 361.1v.1M739.9 361l.1-8.6h-8.7v8.3l.5 .8M739.9 361h.1M739.9 361l-.5 .5M721 392h100.1M721 383h100.1M761 383v9M791 383v8.8"/>
<path d="M721 401h100.1M767.3 416.5h46.6M777.9 404.2l-2 2-2-2h40l-2 2-2-2M789.5 408.5v-2.8h-2.4v3.9M813.9 416.5v8.5h-46.6M813.9 416.5l.5-1.2-19.5-9.5-19.5 9.5 .5 1.2v8.5M725.1 429.4h70v24.5h-70zM810.6 434.5l1 3.9M810.6 434.5l-3.9 1.1M810.6 434.5l-4.1 7M721 461h100.1M721 467h100.1"/>
<path d="M721 473h100.1M721 479h100.1M728.1 461v60M721 491h100.1M721 497h100.1M721 485h100.1M721 515h100.1M721 503h100.1M721 509h100.1M721 521h100.1M721 530.1h100.1M721 539h100.1"/>
<path d="M746 521v18M771 530.1v8.9M796 530.1v8.9M0 579v15h14.9M19.9 579v15M380.5 574v3.9M385.5 574v2.4M390.5 574v3.9M395.5 574v2.4M400.5 574v3.9M405.5 574v2.4M410.5 574v3.9"/>
<path d="M415.5 574v2.4M420.5 574v3.9M425.5 574v2.4M430.5 569v25M435.5 574v2.4M440.5 574v3.9M445.5 574v2.4M450.5 574v3.9M455.5 574v2.4M460.5 574v3.9M465.5 574v2.4M470.5 574v3.9"/>
<path d="M475.5 574v2.4M480.5 574v3.9M721 564h100.1M749 564v10M809 564v3.1M841 579v15h-14.9M35.9 584v10M177.5 584v10M319 584v10M477 584v10M651 584v10"/>
<circle cx="732.7" cy="359.3" r=".26"/>
<circle cx="734.7" cy="359.3" r=".26"/>
<circle cx="736.7" cy="359.3" r=".26"/>
<circle cx="808.6" cy="438" r="4.1"/>
</g>
<text font-size="8" x="744.6" y="355.9">HELSINGBORG</text>
<g font-size="7.8">
<text x="108.1" y="260.6">A002</text>
<text x="568.2" y="260.6">B002</text>
<text x="732.9" y="344.6">FÖRFRÅGNINGSUNDERLAG</text>
<text x="723.1" y="374.8">ORIENTEN 6</text>
<text x="108.1" y="521.9">C002</text>
</g>
<g font-size="5.5">
<text x="108.7" y="267.5">1 : 10</text>
<text x="568.8" y="267.5">1 : 10</text>
<text x="722.6" y="391">1457</text>
<text x="762.6" y="391">5-266088</text>
<text x="792.5" y="391">60095</text>
<text x="722.6" y="400">1457-20 - HUS V (BYGGNAD 449)</text>
<text x="108.7" y="528.7">1 : 10</text>
<text x="722.5" y="544.2">Hus 20</text>
<text x="722.5" y="550.3">GRUNDSEKTIONER</text>
<text x="722.5" y="556.6">HÅLBILD I ELGROP</text>
<text x="724.6" y="572.6">1 : 10</text>
<text x="750.5" y="572.6">K--15-6-2000002</text>
</g>
<g font-size="4.6">
<text x="723.1" y="380.3">RÖNNOWSKA SKOLAN, NYTT KÖK OCH MATSAL</text>
<text x="757" y="406.1">PLAN</text>
<text x="726.6" y="426.6">DEL</text>
<text x="811.5" y="434.4">N</text>
<text x="723.2" y="465.4">A</text>
<text x="722.2" y="471.4">BR</text>
<text x="723.5" y="477.4">E</text>
<text x="723.3" y="483.4">K</text>
<text x="723.2" y="489.4">M</text>
<text x="723.3" y="495.4">S</text>
<text x="722.2" y="501.4">SK</text>
<text x="723.2" y="507.4">V</text>
<text x="723.1" y="513.4">W</text>
<text x="723.6" y="519.4">C</text>
</g>
<text font-size="4" x="744.9" y="361.6">FASTIGHETSFÖRVALTNINGEN</text>
<g font-size="3.9">
<text x="598.7" y="86.3">A002</text>
<text x="750.7" y="86.3">C002</text>
<text x="579.9" y="91.2">K--15-6-2000002</text>
<text x="731.4" y="91.2">K--15-6-2000002</text>
<text x="174.6" y="103.3">B002</text>
<text x="174.6" y="108.2">K--15-6-2000002</text>
<text x="242.9" y="118.3">HÅL I ELGROPSVÄGG FÖR EL.</text>
<text x="663.3" y="117.3">HÅL I ELGROPSVÄGG FÖR EL.</text>
<text x="242.9" y="123.2">HÅL GJUTS IGEN EFTER</text>
<text x="663.3" y="122.2">HÅL GJUTS IGEN EFTER</text>
<text x="242.9" y="128.1">MONTERING AV RÖR/KABLAR.</text>
<text x="663.3" y="127">MONTERING AV RÖR/KABLAR.</text>
<text x="136.3" y="155.7">550</text>
<text x="196.3" y="155.7">650</text>
<text x="273.3" y="155.7">890</text>
<text x="362.8" y="155.7">900</text>
<text x="435.3" y="155.7">550</text>
<text x="253.7" y="163.5" transform="rotate(-90 253.7 163.5)">220</text>
<text x="430.6" y="163.5" transform="rotate(-90 430.6 163.5)">220</text>
<text x="682.3" y="167.9">475</text>
<text x="253.7" y="187.1" transform="rotate(-90 253.7 187.1)">250</text>
<text x="430.6" y="187.1" transform="rotate(-90 430.6 187.1)">250</text>
<text x="668.7" y="198.6" transform="rotate(-90 668.7 198.6)">100</text>
<text x="689.3" y="203.2">&quot;10-A</text>
<text x="140" y="208.7">&quot;10-A</text>
<text x="253.7" y="208.3" transform="rotate(-90 253.7 208.3)">180</text>
<text x="288" y="208.7">&quot;10-A</text>
<text x="430.6" y="208.3" transform="rotate(-90 430.6 208.3)">180</text>
<text x="151.2" y="333.4">A01</text>
<text x="395.7" y="333.4">B002</text>
<text x="130" y="338.3">K--20-2-2000001</text>
<text x="376.6" y="338.3">K--15-6-2000002</text>
<text x="268.9" y="390.1">HÅL I ELGROPSVÄGG FÖR EL.</text>
<text x="268.9" y="395">HÅL GJUTS IGEN EFTER</text>
<text x="268.9" y="399.9">MONTERING AV RÖR/KABLAR.</text>
<text x="190.3" y="427.4">1645</text>
<text x="285.8" y="427.4">250</text>
<text x="379.9" y="427.4">1645</text>
<text x="323.5" y="457.3" transform="rotate(-90 323.5 457.3)">150</text>
<text x="729.1" y="465.7">ARKITEKTLAGET SKÅNE AB</text>
<text x="792.9" y="465.8">T: 042-19 96 00</text>
<text x="249.8" y="473.6">&quot;10-A</text>
<text x="729.1" y="471.9">FIRETECH ENGINEERING EMRON AB</text>
<text x="792.9" y="471.8">T: 042-400 02 20</text>
<text x="323.5" y="477.6" transform="rotate(-90 323.5 477.6)">250</text>
<text x="729.1" y="477.9">DEVELCON AB</text>
<text x="792.9" y="477.8">T: 079-020 27 02</text>
<text x="729.1" y="484">ÅKERMANS INGENJÖRSBYRÅ AB</text>
<text x="792.9" y="483.8">T: 042-12 00 10</text>
<text x="729.1" y="489.9">TYRÉNS SVERIGE AB</text>
<text x="792.9" y="489.8">T: 010-452 20 00</text>
<text x="729.1" y="495.9">SWECO SVERIGE AB</text>
<text x="792.9" y="495.8">T: 08-695 60 00</text>
<text x="729.1" y="501.9">STORKÖKSVISION AB</text>
<text x="792.9" y="501.8">T: 040-744 29</text>
<text x="729.1" y="508">SWECO SVERIGE AB</text>
<text x="792.9" y="507.8">T: 08-695 60 00</text>
<text x="729.1" y="513.9">SWECO SVERIGE AB</text>
<text x="792.9" y="513.8">T: 08-695 60 00</text>
<text x="729.1" y="519.9">ZYNKA BIM AB</text>
<text x="792.9" y="519.8">T: 0734-45 98 99</text>
<text x="722.5" y="529.2">P1001337</text>
<text x="747.5" y="529.2">HUGO JACOBSSON</text>
<text x="722.5" y="538.1">2025-01-27</text>
<text x="747.5" y="538.1">HJ</text>
<text x="772.5" y="538.1">HJ</text>
<text x="797.5" y="538.1">15-2</text>
<text x="380.8" y="572.6">SKALA 1:10 (A1-format)</text>
<text x="470.4" y="572.6">METER</text>
<text x="379.4" y="581.7">0</text>
<text x="429.8" y="581.7">0.5</text>
<text x="479" y="581.7">1</text>
<text x="720.9" y="578.4">ORIGINALFORMAT: A1</text>
</g>
<g font-size="3.5">
<text x="38.9" y="537" transform="rotate(-90 38.9 537)">F:\PROJEKT\2022\22000546 Rönnowska skolan hus V, Helsingborg\KU\P1001337 Ombyggnad till matsal storkök\K\Modell\Revit 2023\P1001337_FFU.rvt</text>
<text x="38.9" y="574.5" transform="rotate(-90 38.9 574.5)">2025-01-24 09:54:08</text>
</g>
<g font-size="3.2">
<text x="769.7" y="405.5">03</text>
<text x="769.7" y="413.4">02</text>
<text x="769.7" y="422">01</text>
<text x="745.1" y="458">VÄSTRA SANDGATAN</text>
</g>
<g font-size="2.8">
<text x="722.9" y="335">BET</text>
<text x="749.5" y="335">ÄNDRING AVSER</text>
<text x="793.7" y="335">DATUM</text>
<text x="811.7" y="335">SIGN</text>
<text x="722.6" y="368">FASTIGHET</text>
<text x="722.6" y="386">OBJEKTSNR</text>
<text x="762.6" y="386">BYGGNADS-ID</text>
<text x="792.5" y="386">PROJEKTNR</text>
<text x="722.6" y="395.2">BYGGNAD</text>
<text x="722.6" y="404">ORIENTERINGSFIGUR</text>
<text x="722.5" y="524.3">UPPDRAGSNR</text>
<text x="747.5" y="524.3">ANSVARIG</text>
<text x="722.5" y="533.2">DATUM</text>
<text x="747.5" y="533.2">RITAD/KONSTR AV</text>
<text x="772.5" y="533.2">HANDLÄGGARE</text>
<text x="797.5" y="533.2">SYSTEMBETECKNING</text>
<text x="722.5" y="567.2">SKALA</text>
<text x="750.5" y="567.2">NUMMER</text>
<text x="810.5" y="567.2">REV</text>
</g>
</svg>
